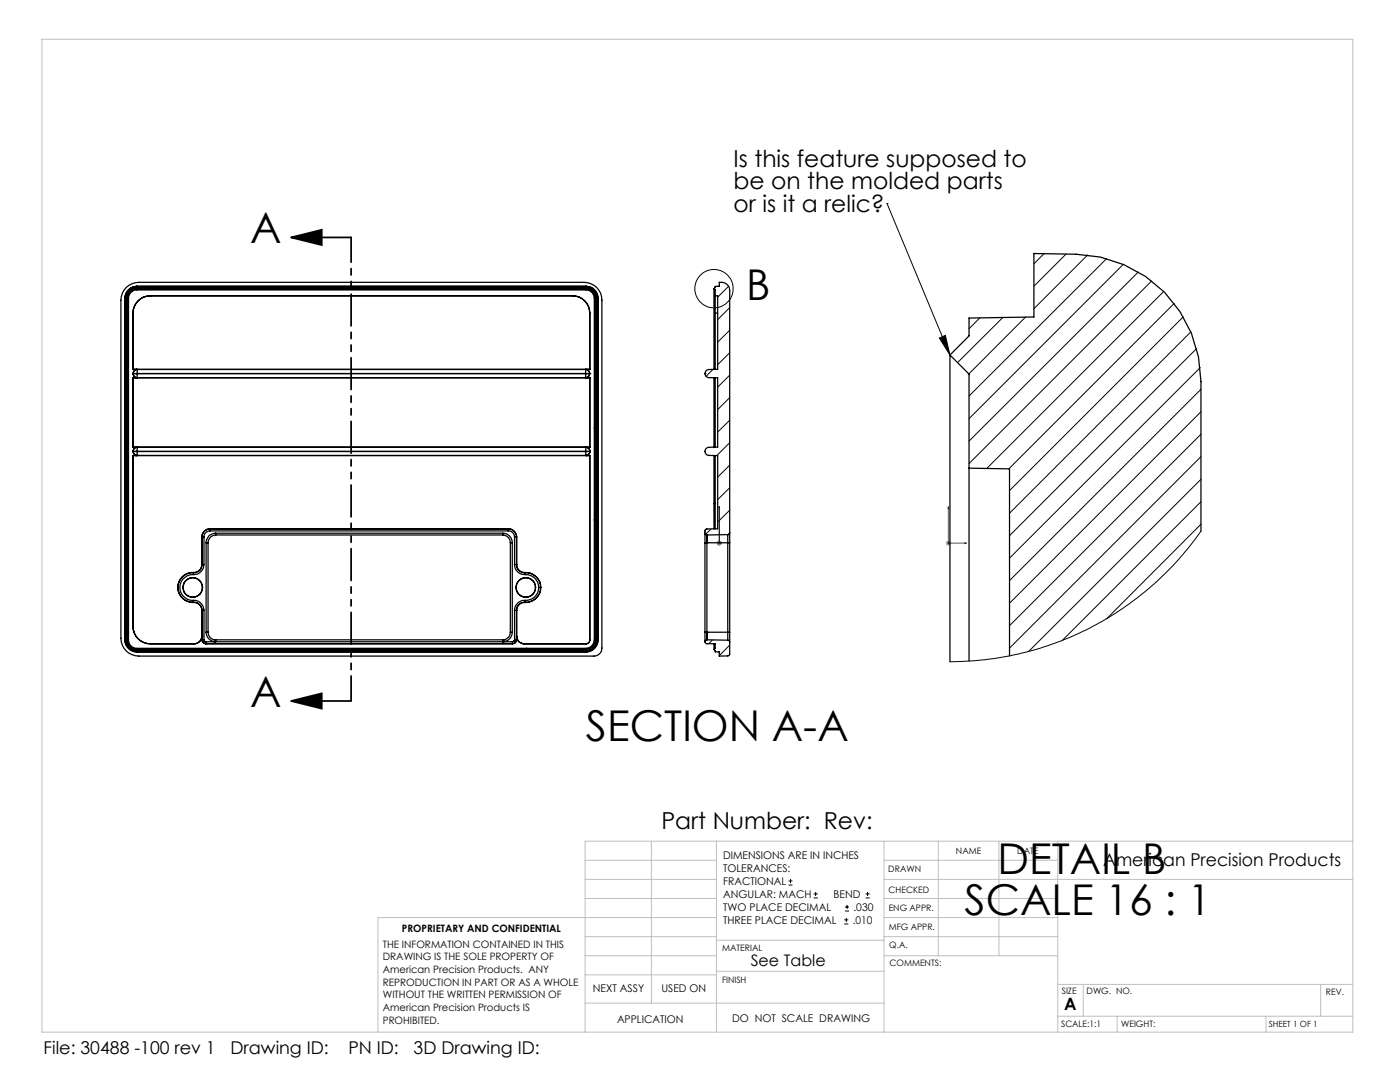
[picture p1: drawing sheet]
<svg xmlns="http://www.w3.org/2000/svg" width="279mm" height="216mm" viewBox="0 0 279 216" stroke-linecap="round" stroke-linejoin="round" font-family="sans-serif">
<g fill="none" stroke="#c0c0c0" stroke-width=".2">
<path d="M8.4 7.8h261.6v198.2h-261.6zM116.8 171.7h26.2M116.8 175.5h26.2M116.8 179.3h26.2M130 167.9v32.3M143 167.9v38.1M176.4 167.9v38.1M176.4 171.7h34.7M176.4 175.5h93.6M176.4 179.3h34.7M187.3 167.9v22.8M199.4 167.9v22.8"/>
<path d="M211.1 167.9v38.1M270 167.9h-153.2v38.1M116.8 190.7h26.2M116.8 186.9h26.2M116.8 194.5h26.2M143 193.8h33.4M143 187.6h33.4M143 183.1h-67.6v22.9M176.4 190.7h34.7M176.4 183.1h34.7M176.4 186.9h34.7M211.1 196.4h58.9"/>
<path d="M216.2 196.4v6.4M263.6 196.4v6.4M116.8 200.2h59.6M211.1 202.8h58.9M223 202.8v3.2M252.7 202.8v3.2"/>
</g>
<g fill="none" stroke="#000" stroke-width=".2">
<path d="M177 40.6h.1M177 40.6l12.6 30.2M187.5 67.5l1.2-.6 .9 3.9z"/>
<circle cx="142.5" cy="57.6" r="3.8"/>
</g>
<path d="M58.1 47.4l6.1-1.5v3zM58.1 47.4h12M58.1 139.9l6.1-1.5v3zM58.1 139.9h12" fill="none" stroke="#000" stroke-width=".35"/>
<path d="M143.5 108.3v.2zM143.5 101.1v.4v-.4M143.5 108.4h.1M143.5 101.1v7.3M189.3 101.1l.1 .4h-.2zM189.3 101.1v7.3h3.6M192.5 108.3l.4 .1-.4 .1z" fill="none" stroke="#00f" stroke-width=".2"/>
<path d="M143.1 108.4h.9M143.2 108l.7 .7M143.5 107.9v1M143.9 108l-.7 .7M188.8 108.4h1M188.9 108l.7 .7M189.3 107.9v1M189.6 108l-.7 .7" fill="none" stroke="#808080" stroke-width=".2"/>
<path d="M70.1 47.4v92.5" fill="none" stroke="#000" stroke-width=".35" stroke-dasharray="6.3 1.3 1.3 1.3 1.3 1.3" stroke-dashoffset="1.4"/>
<g fill="#000">
<path d="M187.5 67.5l1.2-.6 .9 3.9z"/>
<path d="M58.1 47.4l6.1-1.5v3zM58.1 139.9l6.1-1.5v3z"/>
</g>
<g fill="#00f">
<path d="M192.5 108.3l.4 .1-.4 .1zM189.3 101.1l.1 .4h-.2z"/>
<path d="M143.5 108.3v.2zM143.5 101.1v.4zM143.5 108.3v.2zM143.5 101.1v.4z"/>
</g>
<g fill="none" stroke="#000" stroke-width=".25">
<path d="M24.9 59.5h.1M24.9 59.5v68.2M25.2 57.4a3.8 3.8 0 0 1 2.5-1.1h88.9a3.5 3.5 0 0 1 3.5 3.6v69.4a1.57 1.57 0 0 1-1.6 1.6h-90.8a3.6 3.6 0 0 1-3.6-3.5v-67.5a3.7 3.7 0 0 1 1.1-2.5zM25.6 58.1l.5-.4 1.2-.3h89.6a2.15 2.15 0 0 1 2.2 2.1v68.2a2.12 2.12 0 0 1-2.2 2.2h-89.6a2.2 2.2 0 0 1-2.1-2.2v-68.2l.1-.7zM26 58.1a3.4 3.4 0 0 1 2.5-.5h86.9a3.5 3.5 0 0 1 3.1 .9 4.8 4.8 0 0 1 .4 2.8v65a3.6 3.6 0 0 1-.5 2.7 3.4 3.4 0 0 1-2.9 .6h-87.8a2.05 2.05 0 0 1-2.3-2.2v-68l.2-.7zM26.3 58.2l.5-.3h.5h89.6a1.64 1.64 0 0 1 1.7 1.6v68.2a1.67 1.67 0 0 1-1.7 1.7h-89.6a1.69 1.69 0 0 1-1.7-1.7v-68.2l.3-.9zM27.3 57.2a2.35 2.35 0 0 0-2.4 2.3M27.3 57.1h89.6M27.3 57.1v.1M30 59a3.5 3.5 0 0 0-3.5 3.5M30 59h.1M30 59h84.2"/>
<path d="M114.2 59a3.5 3.5 0 0 1 3.5 3.5M114.2 59h.1M116.9 57.2a2.29 2.29 0 0 1 2.4 2.3M116.9 57.1a2.41 2.41 0 0 1 2.4 2.4M116.9 57.1v.1M119.3 59.5h.1M119.3 59.5v68.2M142.5 57.6v16.1M142.5 57.6l.2 .3v1.1M142.5 57.6l.2-.2v-.2l.8-.1v-.8a1.71 1.71 0 0 1 2.1 1.6v48.4M142.7 59h.5v14.7h-1.7a.85 .85 0 0 0-.8 .8M142.7 59v3.5"/>
<path d="M26.5 62.5v11.2h91.2v-11.2M26.5 62.5h.1M26.6 74.5a.85 .85 0 0 0 .8 .9M26.6 74.5h.8M26.6 74.5h.1M27.4 74.5v.9M27.4 74.5h.1M27.4 73.7v.8M27.4 73.7a.85 .85 0 0 0-.8 .8M27.4 73.7a.81 .81 0 0 0-.8 .8 .81 .81 0 0 0 .8 .9M27.4 74.5h89.5M27.4 73.7h89.5"/>
<path d="M27.4 75.4h89.5M116.9 74.5v.9M116.9 74.5h.8M116.9 74.5h.1M116.9 73.7v.8M116.9 73.7a.85 .85 0 0 1 .8 .8M116.9 73.7a.81 .81 0 0 1 .8 .8 .81 .81 0 0 1-.8 .9M117.7 74.5a.85 .85 0 0 1-.8 .9M117.7 74.5h.1M117.7 62.5h.1M140.7 74.5h.1M140.7 74.5a.85 .85 0 0 0 .8 .9h1.7v13.8l-1.7 .1a.81 .81 0 0 0-.8 .8 .81 .81 0 0 0 .8 .8h1.7v14.6l-2.2 .1-.3 .2v.6"/>
<path d="M142.5 75.4v13.9M142.7 62.5h.5M142.7 62.5v11.2M142.7 75.4v13.9M189.6 70.8v61.2M189.6 70.8l3.8 3.8v18.8M189.6 70.8l3.8-3.8v-3.5l12.9-.2v-12.7l8.4 .1a25.4 25.4 0 0 1 25 25.4v29.9M26.5 89.3l.1-13.9h91.1v13.9M26.5 89.3h91.2M26.6 90.1h.8M26.6 90.1a.85 .85 0 0 0 .8 .8M26.6 90.1a.78 .78 0 0 0 .8 .8"/>
<path d="M26.6 90.1h.1M26.9 89.4l.5-.1v.8h-.8zM27.3 89.3a.78 .78 0 0 0-.7 .8M27.4 90.1v.8M27.4 90.1h.1M27.4 90.1h89.5M27.4 90.9h89.5M116.9 90.1v.8M116.9 90.1v-.8a.68 .68 0 0 1 .8 .8M116.9 90.1h.8M116.9 90.1h.1M116.9 89.3a.85 .85 0 0 1 .9 .7"/>
<path d="M117.7 90.1a.85 .85 0 0 1-.8 .8M117.7 90.1h.1M117.8 90.1a.77 .77 0 0 1-.9 .8M117.8 90l-.1 .1M117.8 90v.1M118.6 85.4h.5M142.5 90.9v14.6M142.7 90.9v14.6M193.4 93.4v38.5M193.4 93.4l8.1 .2v37.3M25.2 100.5h.4M36.5 117.2a1.96 1.96 0 0 1 2-1.9 1.96 1.96 0 0 1 1.9 1.9"/>
<path d="M36.5 117.2a1.96 1.96 0 0 0 2 2 1.96 1.96 0 0 0 1.9-2M36.5 117.2h.1M36.5 117.2a1.92 1.92 0 0 0 2 2 1.92 1.92 0 0 0 1.9-2M36.5 117.2a1.92 1.92 0 0 1 2-1.9 1.92 1.92 0 0 1 1.9 1.9M38.6 119.8a1.99 1.99 0 0 1 2.1 2M38.6 114.7a2.58 2.58 0 0 0-2.7 2.5 2.58 2.58 0 0 0 2.7 2.6M38.6 119.8v.4M38.6 114.3a2.95 2.95 0 0 0-3.1 2.9 2.95 2.95 0 0 0 3.1 3M38.6 114.3v.4M38.6 114.2a3 3 0 0 0-3.1 3 3 3 0 0 0 3.1 3M38.6 114.2v.1M40.3 112.6a1.57 1.57 0 0 1-1.7 1.6"/>
<path d="M40.3 107.1v5.5M40.3 107.1h.1M40.3 112.6h.1M40.3 112.6a1.57 1.57 0 0 1-1.7 1.7M40.3 112.6h.4M40.3 107.1h.4M40.4 117.2h.1M40.7 112.6a2.05 2.05 0 0 1-2.1 2.1M40.7 107.1v5.5M41.1 108.3h.4M41.1 108.3v17.9M41.5 108.3v17.9"/>
<path d="M41.9 105.9a1.2 1.2 0 0 0-1.2 1.2M41.9 105.6a1.57 1.57 0 0 0-1.6 1.5M41.9 105.6v.3M41.9 105.5a1.63 1.63 0 0 0-1.6 1.6M41.9 105.9h59.6M41.9 105.6h59.6M41.9 105.5h59.6M41.9 105.5v.1M43 106.4a1.87 1.87 0 0 0-1.9 1.9M43 106.4v.4M43 106.8a1.57 1.57 0 0 0-1.5 1.5M43 106.4h57.3"/>
<path d="M43 106.8h57.3M100.3 106.4a1.87 1.87 0 0 1 1.9 1.9M100.3 106.4v.4M100.3 106.8a1.51 1.51 0 0 1 1.5 1.5M101.5 105.9a1.21 1.21 0 0 1 1.2 1.2M101.5 105.6a1.63 1.63 0 0 1 1.6 1.5M101.5 105.6v.3M101.5 105.5a1.69 1.69 0 0 1 1.6 1.6M101.5 105.5v.1M101.8 108.3h.4M101.8 108.3v17.9M102.2 108.3v17.9"/>
<path d="M102.7 112.6a1.99 1.99 0 0 0 2.1 2.1M102.7 112.6h.4M102.7 107.1h.4M102.7 107.1v5.5M103 117.2a1.96 1.96 0 0 1 1.9-1.9 1.96 1.96 0 0 1 2 1.9M103 117.2a1.96 1.96 0 0 0 1.9 2 1.96 1.96 0 0 0 2-2M103 117.2h.1M103 117.2a1.92 1.92 0 0 0 1.9 2 1.92 1.92 0 0 0 2-2M103 117.2a1.92 1.92 0 0 1 1.9-1.9 1.92 1.92 0 0 1 2 1.9M103.1 112.6a1.57 1.57 0 0 0 1.7 1.7M103.1 107.1v5.5M103.1 107.1h.1"/>
<path d="M103.1 112.6h.1M103.1 112.6a1.57 1.57 0 0 0 1.7 1.6M104.8 114.3v.4M104.8 114.3a2.96 2.96 0 0 1 3.1 2.9M104.8 114.2a2.96 2.96 0 0 1 3.1 3M104.8 114.2v.1M104.8 114.7a2.59 2.59 0 0 1 2.7 2.5M104.8 119.8a1.99 1.99 0 0 0-2.1 2M104.8 119.8v.4M106.9 117.2h.1M107.5 117.2a2.59 2.59 0 0 1-2.7 2.6M107.5 117.2h.4"/>
<path d="M107.9 117.2a2.9 2.9 0 0 1-3.1 3M107.9 117.2h.1M107.9 117.2a3 3 0 0 1-3.1 3M118.6 103.8h.5M140.7 106.4l.2 .3 .2 .1M140.7 108.3h.4M140.7 106.4v1.9M140.7 108.3v17.9M141.1 106.8v1.5M141.1 108.3h.1M141.1 108.3h4.1M141.1 108.3v17.9"/>
<path d="M142.5 100.5h.2M145.2 106.7v1.6M145.2 108.3h.4M145.2 106.7l-4.1 .1M145.2 108.3v17.9M145.6 106.3l-.1 .3-.3 .1M145.6 106.3v2M145.6 108.3v17.9M24.9 127.7a2.41 2.41 0 0 0 2.4 2.4M24.9 127.7h.1M26.5 125a3.5 3.5 0 0 0 3.5 3.5M26.5 125v-34.1h91.2v36.8"/>
<path d="M26.5 125h.1M26.6 125a3.4 3.4 0 0 0 3.4 3.4M27.3 130.1h.1M27.3 130.1h89.6M30 128.4h8.7M30 128.5h8.7M30 128.4v.1M38.6 120.2a1.63 1.63 0 0 1 1.7 1.6M38.6 120.2a1.57 1.57 0 0 1 1.7 1.6M38.6 120.2h.1M38.7 128.4v.1M40.3 127.7a.78 .78 0 0 0 .8 .7"/>
<path d="M40.3 126.9h.1M40.3 126.9a1.57 1.57 0 0 1-1.6 1.6M40.3 126.9a1.51 1.51 0 0 1-1.6 1.5M40.3 121.8h.1M40.3 121.8v5.9M40.3 127.6h.4M40.3 121.8h.4M40.3 127.6l.2 .6M40.3 121.8v5.8M40.3 127.6v.1M40.5 128.2l.6 .2M40.7 127.6l.1 .3"/>
<path d="M40.7 121.8v5.8M40.8 127.9l.3 .2M40.8 127.9l-.3 .3M41.1 128.1v.3M41.1 128.4h.1M41.1 128.1h61.2M41.1 126.2a1.94 1.94 0 0 0 1.8 1.9v-.4M41.1 126.2h.4M41.5 126.2a1.51 1.51 0 0 0 1.4 1.5M42.9 127.7h.1M43 127.7h57.3M43 127.7v.4"/>
<path d="M100.3 127.7v.4M100.3 127.7h.2M100.5 127.7h.1M101.8 126.2h.4M101.8 126.2a1.51 1.51 0 0 1-1.3 1.5M102.2 126.2a1.94 1.94 0 0 1-1.7 1.9v-.4M102.3 128.1v.3l.5-.2M102.6 127.9l-.3 .2M102.6 127.9l.2 .3M102.7 127.6l-.1 .3M102.7 127.6h.4l-.3 .6M102.7 121.8h.4"/>
<path d="M102.7 121.8v5.8M103.1 121.8v5.9a.77 .77 0 0 1-.8 .7h-61.2M103.1 121.8h.1M103.1 126.9a1.54 1.54 0 0 0 1.5 1.6M103.1 126.9a1.45 1.45 0 0 0 1.5 1.5M103.1 121.8v5.1M104.6 128.4h12.3M104.6 128.5h12.3M104.6 128.4v.1M104.8 120.2a1.63 1.63 0 0 0-1.7 1.6M104.8 120.2a1.57 1.57 0 0 0-1.7 1.6M104.8 120.2h.1"/>
<path d="M105.1 129.4v.5M116.9 130.1h.1M116.9 128.4v.1M117.7 127.7a.72 .72 0 0 1-.8 .7M117.7 127.7h.1M117.7 127.7a.85 .85 0 0 1-.8 .8M119.3 127.7a2.35 2.35 0 0 1-2.4 2.4M119.3 127.7h.1M119.3 127.7a2.41 2.41 0 0 1-2.4 2.4M140.7 128.1l.4 .3h1.6v1l-.2 .2M140.7 126.2h.4M140.7 126.2v1.9"/>
<path d="M141.1 127.7l-.4 .4M141.1 126.2v1.5M141.1 126.2h.1M141.1 127.7h4.1M141.1 126.2h4.1M142.5 128.4v1.2M145.2 127.7l.4 .4M145.2 126.2v1.5M145.2 126.2h.4M145.6 128.1v2.5l-.3 .3h-1.8v-.8h-.8v-.2l-.2-.3M145.6 126.2v1.9"/>
</g>
<g fill="none" stroke="#000" stroke-width=".2">
<path d="M145.4 57.1l-2.2 2.2M208.4 50.6l-2.1 2M212.8 50.7l-6.5 6.4M217.1 50.9l-10.8 10.7M220.8 51.6l-27.4 27.4M224.2 52.7l-30.8 30.8M227.2 54.3l-33.8 33.7M229.8 56.1l-36.4 36.4M232.2 58.2l-35.3 35.3M142.3 73.7l-1.4 1.4M145.6 61.4l-2.4 2.4M145.6 65.9l-2.4 2.4"/>
<path d="M145.6 70.4l-2.4 2.4M145.6 74.9l-2.4 2.4M145.6 79.3l-2.4 2.4M195.5 63.4l-2.1 2.2M200.1 63.4l-9 9M204.7 63.3l-11.3 11.3M234.4 60.5l-33.1 33.1M236.1 63.2l-34.6 34.7M237.7 66.2l-36.2 36.2M238.8 69.6l-37.3 37.3M239.5 73.3l-38 38.1M239.7 77.7l-38.2 38.2"/>
<path d="M145.6 83.9l-2.4 2.3M145.6 88.3l-2.5 2.6M145.6 92.8l-2.4 2.4M145.6 97.3l-2.4 2.4M239.7 82.2l-38.2 38.2M239.7 86.6l-38.2 38.2M239.7 91.1l-38.2 38.2M239.7 95.6l-34.4 34.4M141.9 105.6l-1.1 1M145.6 101.8l-2.4 2.4M145.6 106.3l-.4 .4M239.7 100.1l-27.7 27.7"/>
<path d="M239.7 104.6l-18.9 18.9M239.7 106a61.2 61.2 0 0 1-50.1 26M142.2 127.7l-.8 .7M145.6 128.7l-2.1 2.1M157.4 176.6h.8M157.4 175.8h.8M157.8 175.4v.8M162.4 179.2h.8M162.4 178.4h.8M162.8 178v.8M172.8 179.2h.8M172.8 178.4h.8"/>
<path d="M173.1 178v.8M168.5 184.4h.8M168.5 183.6h.8M168.6 181.8h.8M168.6 181h.8M168.9 183.2v.8M169.1 180.6v.8"/>
</g>
<g font-size="8.5">
<text x="49.9" y="48.6">A</text>
<text x="148.9" y="59.9">B</text>
<text x="49.9" y="141">A</text>
<text x="116.9" y="147.9">SECTION A-A</text>
<text x="199.1" y="174.4">DETAIL B</text>
<text x="192.5" y="182.6">SCALE 16 : 1</text>
</g>
<g font-size="4.7">
<text x="146.4" y="33.3">Is this feature supposed to</text>
<text x="146.4" y="37.8">be on the molded parts</text>
<text x="146.4" y="42.3">or is it a relic?</text>
<text x="132" y="165.3">Part Number: Rev:</text>
</g>
<g font-size="3.5">
<text x="220.2" y="172.9">American Precision Products</text>
<text x="8.7" y="210.3">File: 30488 -100 rev 1</text>
<text x="46" y="210.3">Drawing ID:</text>
<text x="69.5" y="210.3">PN ID:</text>
<text x="82.5" y="210.3">3D Drawing ID:</text>
</g>
<text font-size="3.4" x="212.4" y="201.4">A</text>
<text font-size="3.2" x="149.8" y="192.8">See Table</text>
<g font-size="2.1">
<text x="144.3" y="171.4">DIMENSIONS ARE IN INCHES</text>
<text x="144.3" y="174">TOLERANCES:</text>
<text x="144.3" y="176.6">FRACTIONAL</text>
<text x="144.3" y="179.2">ANGULAR: MACH</text>
<text x="166.4" y="179.2">BEND</text>
<text x="144.3" y="184.3">THREE PLACE DECIMAL</text>
<text x="144.3" y="181.8">TWO PLACE DECIMAL</text>
<text x="170.2" y="184.3">.010</text>
<text x="170.3" y="181.8">.030</text>
<text x="118.3" y="197.9">NEXT ASSY</text>
<text x="132" y="197.9">USED ON</text>
<text x="146.1" y="203.8">DO NOT SCALE DRAWING</text>
<text x="123.1" y="204">APPLICATION</text>
</g>
<g font-size="2">
<text x="76.4" y="189.1">THE INFORMATION CONTAINED IN THIS</text>
<text x="76.4" y="191.6">DRAWING IS THE SOLE PROPERTY OF</text>
<text x="80.2" y="186">PROPRIETARY AND CONFIDENTIAL</text>
<text x="76.4" y="194.2">American Precision Products. ANY</text>
<text x="76.4" y="196.7">REPRODUCTION IN PART OR AS A WHOLE</text>
<text x="76.4" y="199.2">WITHOUT THE WRITTEN PERMISSION OF</text>
<text x="76.4" y="201.7">American Precision Products IS</text>
<text x="76.4" y="204.3">PROHIBITED.</text>
</g>
<g font-size="1.8">
<text x="190.8" y="170.3">NAME</text>
<text x="203" y="170.4">DATE</text>
<text x="177.3" y="174.1">DRAWN</text>
<text x="177.3" y="178.1">CHECKED</text>
<text x="177.4" y="181.7">ENG APPR.</text>
<text x="177.4" y="185.5">MFG APPR.</text>
<text x="144.1" y="189.8">MATERIAL</text>
<text x="177.5" y="189.3">Q.A.</text>
<text x="144.1" y="196.2">FINISH</text>
<text x="177.5" y="192.8">COMMENTS:</text>
<text x="211.9" y="198.3">SIZE</text>
<text x="216.9" y="198.4">DWG. NO.</text>
<text x="264.6" y="198.5">REV.</text>
<text x="211.8" y="204.9">SCALE:1:1</text>
<text x="223.7" y="205">WEIGHT:</text>
</g>
<text font-size="1.7" x="253.2" y="204.9">SHEET 1 OF 1</text>
</svg>
